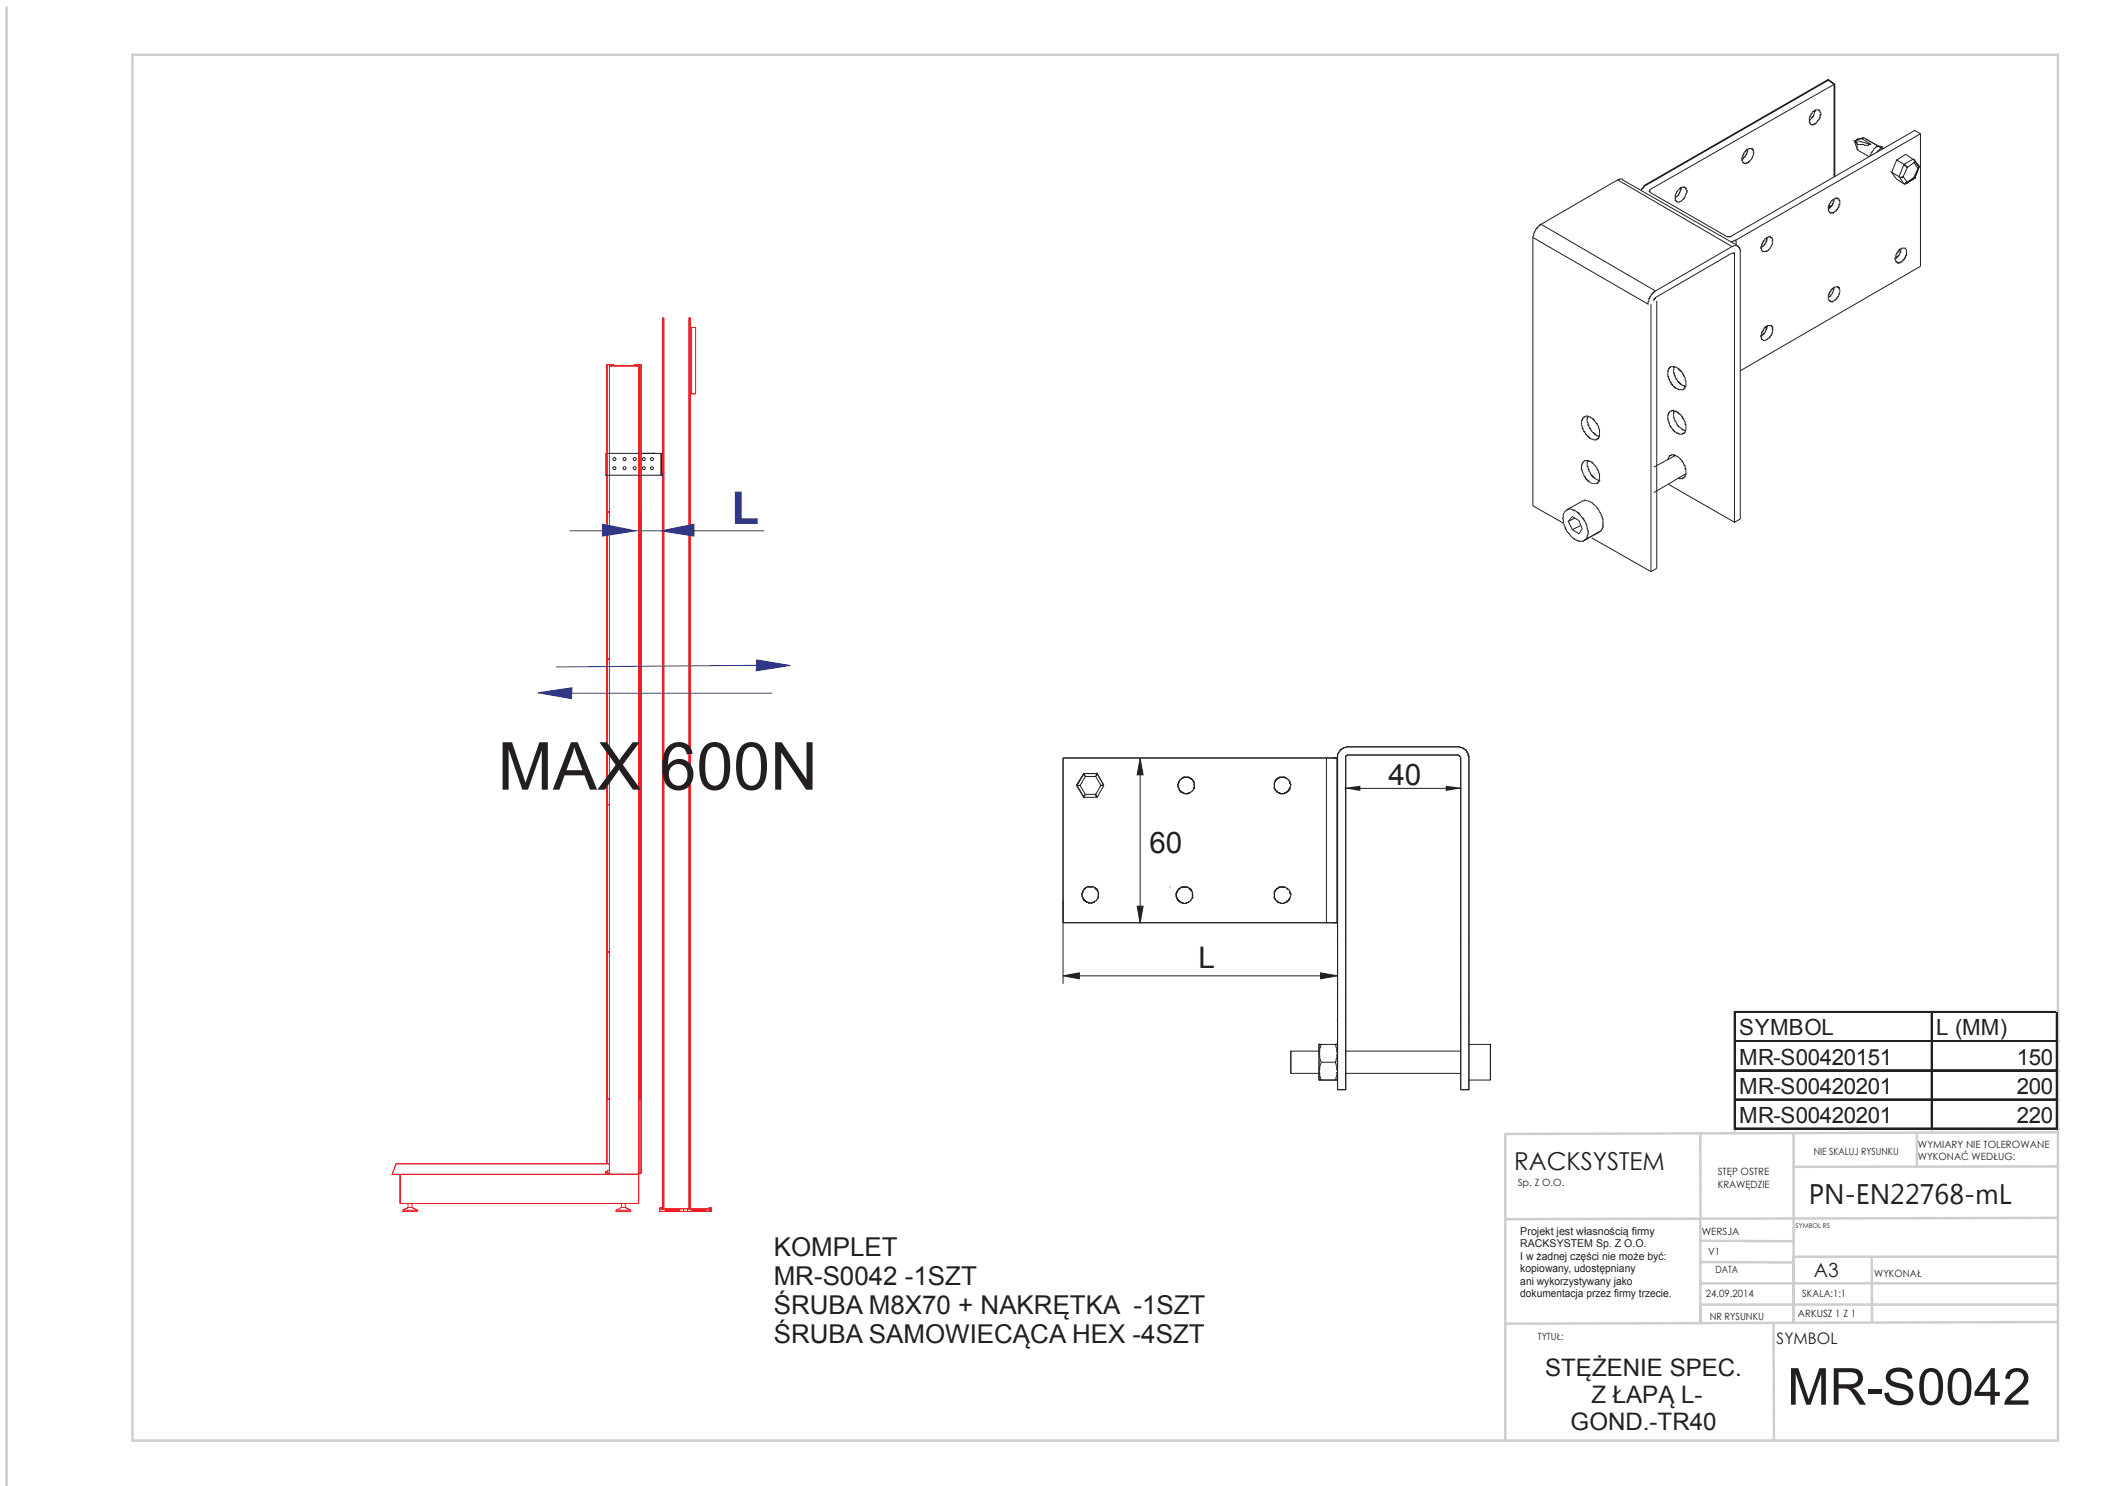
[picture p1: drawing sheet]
<svg xmlns="http://www.w3.org/2000/svg" width="420mm" height="297mm" viewBox="0 0 420 297" stroke-linecap="round" stroke-linejoin="round" font-family="sans-serif">
<g fill="none" stroke="#cecece" stroke-width=".5">
<path d="M1.3 1.5v295.6M26.5 10.9h384.9v277h-384.9zM339.9 226.7v16.9M358.6 226.5v37.9l-.1-13.2M383.2 226.8v6.4M411.3 226.3l-110.4 .3v61.3M411.4 233.1l-52.8 .1M339.9 256.5h71.5M339.9 252.2l18.7 .1M339.9 248l18.7 .1M339.9 243.6v20.8M358.6 251.2h52.8"/>
<path d="M374.2 251.2v13.1M411.4 243.4l-110.5 .3M339.9 260.7h71.5M354.5 264.4l.1 23.5M411.4 264.2l-110.5 .4"/>
</g>
<g fill="#ee2028">
<path d="M132.4 63.6h.3z"/>
<path d="M132.7 63.3v.3h-.3z"/>
<path d="M132.4 63.6h.3v178h-.3z" fill-rule="evenodd"/>
</g>
<path d="M132.4 63.6h.3v178h-.3z" fill="none" stroke="#ee2028" stroke-width=".2"/>
<path d="M132.4 241.6h.3z" fill="#ee1d23" stroke="#ee1d23" stroke-width=".2"/>
<path d="M132.4 241.6h.3" fill="none" stroke="#ee1d23" stroke-width=".2"/>
<g fill="#ee2028">
<path d="M137.7 63.6h.3z"/>
<path d="M137.7 63.6l.3-.3v.3z"/>
<path d="M137.7 63.6h.3v178h-.3z" fill-rule="evenodd"/>
</g>
<path d="M137.7 63.6h.3v178h-.3z" fill="none" stroke="#ee2028" stroke-width=".2"/>
<g fill="#ee1d23" stroke="#ee1d23" stroke-width=".2">
<path d="M137.7 241.6h.3z"/>
<path d="M132.4 241.6h.3z"/>
</g>
<path d="M132.4 241.6h.3M137.7 241.6h.3" fill="none" stroke="#ee1d23" stroke-width=".2"/>
<path d="M132.4 63.6h.3v178h-.3z" fill-rule="evenodd" fill="#ee2028"/>
<path d="M132.4 63.6h.3v178h-.3z" fill="none" stroke="#ee2028" stroke-width=".2"/>
<g fill="#ee2028">
<path d="M132.4 63.6h.3z"/>
<path d="M132.7 63.3v.3h-.3z"/>
<path d="M137.7 63.6h.3z"/>
<path d="M137.7 63.6l.3-.3v.3z"/>
<path d="M137.7 63.6h.3v178h-.3z" fill-rule="evenodd"/>
</g>
<g fill="none" stroke="#ee2028" stroke-width=".2">
<path d="M121.3 72.9h.5v.2v-.2v.2v-.2h-.5v29.4v-29.4h.5h-.5v29.4h.5h-.5zM121.8 73.1v161.6h5.9v-161.6h-5.9h5.9v161.6h-5.9zM121.8 72.9h.8zM126.9 72.9h.8zM137.7 63.6h.3v178h-.3zM138.3 78.7h-.3h1.1M138.3 65.5h-.3h1.1M139.1 65.5h-.8v13.2h.8M139.1 65.5v13.2M121.3 102.3h.5h-.5v29.4v-29.4h.5h-.5v29.4h.5h-.5zM127.9 102.3h-.2h.5v-29.4h-.5h.2v29.4v-29.4h-.2v.2v-.2v.2v-.2h.5v29.4M121.3 131.7h.5h-.5v29.1v-29.1h.5h-.5v29.1h.5h-.5z"/>
<path d="M127.9 131.7h-.2h.5v-29.4h-.5h.2v29.4v-29.4h-.2h.5v29.4M121.3 160.8h.5h-.5v29.4v-29.4h.5h-.5v29.4h.5h-.5zM127.9 160.8h-.2h.5v-29.1h-.5h.2v29.1v-29.1h-.2h.5v29.1M121.3 190.2h.5h-.5v29.4v-29.4h.5h-.5v29.4h.5h-.5zM127.7 190.2h.2v29.4v-29.4h-.2h.5v29.4h-.5h.5v-29.4zM127.9 190.2h-.2h.5v-29.4h-.5h.2v29.4v-29.4h-.2h.5v29.4M121.3 219.6v13v-13h.5zM121.3 219.6h.5M127.9 219.6v14.9h-.2h.5v-14.9v14.9h-.5h.2v-14.9h-.2h.5M79.2 232.6l-.8 2.1h1.6h-1.6l.8-2.1h42.6zM80 234.7h47.7v5.8h-47.7v-5.8h47.7v5.8h-47.7zM121 234.2v.5v-.5l.8-.3z"/>
<path d="M121.3 234.2v.3zM121.3 234.5h.5zM121.3 234.2v.3h.5M80.5 241.9h2.9v.2h-2.9zM80.5 242.1h2.9M81.6 240.5v.8l-1.1 .6a2.26 2.26 0 0 1 2.9 0l-1-.6v-.8M123.2 241.9l1-.6zM123.2 241.9h2.9v.2h-2.9zM123.2 242.1h2.9M124.2 240.5v.8a2.6 2.6 0 0 1 1.9 .6l-1.1-.6v-.8"/>
</g>
<g fill="#ee1d23" stroke="#ee1d23" stroke-width=".2">
<path d="M137.7 241.6h.3z"/>
<path d="M133 241.6h2.9v.5h-2.9z" fill-rule="evenodd"/>
<path d="M138.3 241.6h2.9v.5h-2.9z" fill-rule="evenodd"/>
</g>
<g fill="none" stroke="#ee1d23" stroke-width=".2">
<path d="M131.9 241.6h1.1M131.9 241.3h.5M132.4 241.6h-.5v.5h.5M132.4 242.1h9.8M132.4 241.6h.6M132.4 242.1h.6M133 241.6h8.4M135.9 241.6h.8v.5h-.8M136.7 241.6h.8v.5h-.8M137.5 241.6h.8M137.7 241.6h.3M141.2 241.6h1"/>
<path d="M141.4 242.1h.8M141.7 241.6h.5M141.7 241.9h.5M141.7 241.3h.5M142.2 241.6v.5"/>
</g>
<path d="M121.1 95h11.3M121.1 90.6h11.2M132.3 90.7v4.3z" fill="none" stroke="#231f20" stroke-width=".2"/>
<path d="M113.8 106.1h6.7M127.1 106.1h5M138.7 106.1h14.1" fill="none" stroke="#2c3695" stroke-width=".2"/>
<path d="M120.5 104.8l6.6 1.3-6.6 1.1z" fill="#2c3695"/>
<path d="M120.5 104.8l6.6 1.3-6.6 1.1z" fill="none" stroke="#2c3695" stroke-width=".2"/>
<path d="M132.1 106.1l6.6-1.3v2.4z" fill="#2c3695"/>
<path d="M132.1 106.1l6.6-1.3v2.4z" fill="none" stroke="#2c3695" stroke-width=".2"/>
<path d="M107.5 138.5l6.8-1-.1 2.1z" fill="#2c3695"/>
<path d="M107.5 138.5l6.8-1-.1 2.1zM113.7 138.6h40.7" fill="none" stroke="#2c3695" stroke-width=".2"/>
<path d="M151.3 131.9l6.7 1.1-6.8 1.1z" fill="#2c3695"/>
<path d="M151.3 131.9l6.7 1.1-6.8 1.1zM151.9 133l-40.8 .3" fill="none" stroke="#2c3695" stroke-width=".2"/>
<g fill="none" stroke="#231f20" stroke-width=".2">
<path d="M334.9 39.1h.2M334.9 39.2h.2M334.9 39.4h.2M334.9 39.6h.2M334.9 39.7h.2M335.1 38.6l-.2 .3v1.2h.2v.1M335.1 38.6h.1M335.2 38.3h.2M335.2 38.3l-.1 .3M335.4 39.1h.1M335.5 37.9l-.3 .4M335.5 38.9l-.3 .3h.2"/>
<path d="M335.5 38.9h.2M335.7 38.6h.2M335.7 38.6l-.2 .3M335.9 37.9v.5h-.2v.2M335.9 37.9h.1M335.9 38.1h.1M336 37.8v.1h-.1M336 37.8h.2M336.2 37.6h-.2v.2M349.4 29.9l-.2 .9h-.2l-.3 .7M362.9 22.1v.2h-.2v.5M366.6 39.7l-.1 1h-.2v.3l-.5 .4"/>
<path d="M370.7 28.2l.2 .2zM370.7 28.2l.4 .3zM370.7 28.2l.5 1.5M370.7 28.2h.4M370.9 28.4h.2v.1M370.9 28.4l-.2-.2 .4 .2M370.9 28.2v.2M371.1 28.1v-.2l1.1-.2 1.8 1.2M371.1 28.5l-.4-.3 .5 .3v.4M371.1 27.9h.1M371.1 28.1l-.4 .1M371.1 28.1l2.9 .8"/>
<path d="M371.1 28.5h.3M372.4 27.7h-.2h.2v-.1h.3l3.6 2.1M372.4 27.6l-1.3 .3M372.6 27.6l-1.5 .3M374 28.9h-.3a1.33 1.33 0 0 1-1.3 0h-1.2v1l2.5 1.4M374.2 30.4l-.3 .8M374.2 30.4h.2M374.7 29.7h.2M375.4 30.2h.1M376.5 29.7a.99 .99 0 0 0-1.3-.5v.2l-.3 .1-.4 .5h-.1l-.2 .4M376.5 29.7h-.7v.2l-.6 .5h.2M376.5 29.7h.2"/>
<path d="M379.1 32l1.8-1.2 1.5 1-1.8 1-1.5-.8-.9 2.5M379.6 35.5h.9M379.6 35.3l-1.4-.8 .9 1.3 1.5 1M379.6 35.5h.2M379.6 35.3l1 1.5M379.6 35.3v.2M380.6 35.3h-.3v.2M380.6 36.8h.3M380.8 33v.2h.1M380.9 36.6l1.9-1-1.9 1v.2zM380.9 33.2h.2M380.9 36.6h.4"/>
<path d="M380.9 36.6v.2M380.9 33h-.3v-.2l-1 2.5M380.9 33.2l.2 .1M381.1 33.3v.2h.2M381.1 33.3h.2M381.3 36.4h-.2v.2M382.4 31.8h.2l1 1.4h.1M382.6 31.8v.2zM382.6 35.5l.8-1.9-.8-1.1-1.3 1-.8 1.8 .8 1.1M382.6 32l1 1.3-.3-.6M382.6 32h.2v.5h-.2M382.6 31.8v.2"/>
<path d="M382.8 35.6v-.1h-.2l-1.3 .9M382.8 35.6h.1M382.8 35.6l-1.9 1M382.8 35.6l-1.4 .8M382.8 35.6l-1.9 1.2M382.9 32.3l.7 1M383.6 33.3v.2zM383.6 33.3l-.8 2.3 .8-2.1-.2 .1M383.6 33.3v.2M383.6 33.3h.1M352 49.4h.2M352 49.6h.2"/>
<path d="M352.2 48.8l-.2 1h.2v.3h.1M352.2 48.8h.1M352.2 48.9h.1M352.2 49.1h.1M352.3 48.5v.1M352.3 48.5h.2M352.3 48.6h.2M352.3 48.6l-.1 .2M352.5 49.1v.2M352.5 48.3h.2M352.5 48.3l-.2 .2M352.5 49.1h.2"/>
<path d="M352.7 48l-.2 .3M352.7 48.9h.1M352.8 48.8h.2M352.8 48.8l-.3 .3M353 48.3h.1M353 48.5h.1M353 48.3v.3h-.2v.2M353.1 47.5v.6M353.1 47.6h.2M353.1 47.8h.2M353.1 48h.2M353.1 48.1h.2"/>
<path d="M353.1 48.1l-.1 .2M366.6 57.5v.3l-.1 .2a2.26 2.26 0 0 1-1 1.5M367 57.3l-.5 .2v.2l-.4 .1M379.1 52.4h.2M381.1 49.9l-.2-.3h-.8v.2h-.3l-.2 .3M352.5 65.9h.2M352.5 65.9v.2M352.7 66.1h-.4v.1h.2M353.1 65.6v.3h-.1l-.2 .6-.3 .2-.2 .3M353.1 65.4h.2M353.1 65.6h.2M353.3 65.2h-.2v.4"/>
<path d="M353.6 65.1l-.6 .1-.5 .7"/>
</g>
<path d="M365.5 15.9l1.1 .8v.2l-1.1-.9z" fill-rule="evenodd" fill="#231f20"/>
<path d="M365.5 15.9l1.1 .8v.2l-1.1-.9z" fill="none" stroke="#231f20" stroke-width=".2"/>
<path d="M366.6 16.9h.2z" fill-rule="evenodd" fill="#231f20"/>
<path d="M366.6 16.9h.2" fill="none" stroke="#231f20" stroke-width=".2"/>
<path d="M366.6 16.9h.2v18.4h-.2z" fill-rule="evenodd" fill="#231f20"/>
<g fill="none" stroke="#231f20" stroke-width=".2">
<path d="M366.6 16.9h.2v18.4h-.2zM328.6 37.3v.1l-.5 .4v.3M329.8 37.9l-.2 .4h.2v.1l15.4 8.9h.4M335.2 39.2l-.3 .4M348.7 31.5l-.5 .3M362.7 22.8l-.2 .2v.3h-.1v.1l-.7 .5v.2M345.4 47.3h.7M345.9 47.3l36.9-21.2 1.1 .6v26.5l-36 20.9M345.9 48.3h.5l.7-.3v.9M352.5 49.3l-.5 .1M365.8 41.4l-.2 .3h-.1M380 49.8a2.12 2.12 0 0 1-1 1.8v.1h-.2"/>
<path d="M352.3 67l-.3 .2"/>
</g>
<path d="M328.6 37.1l36.9-21.2v.1l-36.9 21.3z" fill-rule="evenodd" fill="#231f20"/>
<g fill="none" stroke="#231f20" stroke-width=".2">
<path d="M366.6 16.9l-36.8 21v.5M323.4 35.9h.3v-.1h.7v.1l23 13.2M328.6 37.1l36.9-21.2v.1l-36.9 21.3zM329.6 38.3h.2M336.4 39.9l-.2 .2a.82 .82 0 0 1-1.1 .1M336.4 39.9h.1M336.5 39.7h.2M336.7 39.6h.2M336.7 39.6l-.3 .3M336.9 39.2h.1M337 37.6v.3l.2 .2M337 37.8h.2"/>
<path d="M337 38.7h.2M337.2 37.6h-.3v-.2h-.9v.2l-.5 .3M337.2 38.3h.2M337.2 38.1v.5h-.2l-.1 .8h-.2v.2M337.2 38.1h.2M337.2 38.4h.2M348.2 31.7h.2M348.2 31.8h.2M348.2 32h.2M348.4 31.2h.1M348.4 31h.1M348.4 31v.3h-.2v.9h.2v.3h.3"/>
<path d="M348.5 30.7h.2M348.5 30.8h.2M348.5 30.7v.1M348.5 30.8l-.1 .2M349 30.2h-.1v.2M349 30.4h-.3l-.2 .3M349 30.2h.2M349.4 29.9l-.4 .1v.2M349.4 29.9h.1M350 31.8v.2l-.3 .2-.2 .3h-.3v.2h-.7v-.2M350 31.8h.2M350.2 29.7v.2h.3"/>
<path d="M350.2 31.7h.1M350.2 31.7l-.2 .1M350.3 29.9v.1h.2v1l-.2 .2M350.3 29.7h-.8l-.1 .2M350.3 31.2v.3h-.1v.2M350.3 31.2h.2M350.5 30.2h.2M350.5 30.4h.2M350.5 30.5h.2M350.5 30.7h.2M350.5 30.8h.2M361.7 23.4v1.2l.3 .2v.1h.5"/>
<path d="M361.7 23.4h.2M361.7 23.9h.2M361.7 24.1h.2M361.7 24.3h.2M361.7 24.4h.2M361.9 23.1h.1M361.9 23.1v.2M361.9 23.3h.1M361.9 23.3l-.2 .1M362 23l.4-.7h.1a1.02 1.02 0 0 1 1.3-.2v.4l.2 .1-.2 .8M362 23h.2M362 23l-.1 .1"/>
<path d="M362.2 22.6h.2M363 24.8h-.5v.1h-.1M363 24.6h.2M363 24.6l-.1 .2M363.5 23.9l-.5 .7M363.5 23.9h.2M363.7 23.8l-.2 .1M363.7 23.8h.1M363.7 23.6v.2M363.7 23.6h.1M363.8 23.4h.2M363.8 23.4l-.1 .2"/>
<path d="M383.9 26.7l-36.8 21.3M306.4 47.5l.2-.9 .5-.9h.1v-.2h.2l.3-.5 .4-.2 22.8 13.4M306.4 47.5l23.1 13.3 .1-1.2h.2v-.3h.2l.1-.5 .3-.1 .2-.4 15.6-9M306.4 47.5v53.6l6.1 3.4M308.1 44.8l15.3-8.9 22.8 13.4M346.2 49.3h.2a1.07 1.07 0 0 1 1.2 0v.1h.1v.4h.2v.3M346.4 50.6l.3 .2v-.2h-.1M346.7 50.6h-.5l-15.3 8.9v.1l-.3 .2v.3M347.9 50.1v53.6l-1.2 .7v-53.6M347.9 50.1h.1M352.3 50.1v.2h1M353.8 49.6l-.3 .5h-.4v.2"/>
<path d="M353.8 47.3l.2 .2h.3M353.8 49.6h.2M354 47.3l-.9 .2-.3 .5h-.1M354.1 47.5v.1h.2v1.3h-.2v.4h-.1l-.2 .3M354.3 47.8h.2M354.3 48h.2M354.3 48.1h.2M354.3 48.3h.2M354.3 48.8h.2M365.5 41.4h.1M365.5 41.7h.1M365.5 41.9h.1"/>
<path d="M365.5 59.5h.1M365.5 59h.1M365.6 58.7v.1h-.1v1.2h.3M365.6 40.9v.1h.2v.4M365.6 58.5v.2M365.6 60v.1h.4M365.6 42.4h.2M365.6 42.4l.2 .1h.8M365.6 58.7h.2M365.6 58.5h.2M365.6 41.2l.4 .2M365.8 58.3h.2"/>
<path d="M366 41.4h-.4v.1h-.1M366 41.2v.2M366 58v.2M366 58h.1M366 58.2h.1M366 58.2l-.4 .3M366.3 57.8l-.3 .2M367 42.2v-.2l.3-.1 .2-.5h.1v-.5h.2v-.8h-.2v-.4h-.3v-.1h-.3v.1l-.7 .2-.2 .3h-.1v.4l-.4 .1v.3l-.1 .2v1h.1v.2M367 57.3h.6M367.1 59.6l-.1 .4-.7 .3M367.1 42.2h-.3v.2l-.3 .1M367.1 59.6h.2"/>
<path d="M367.3 59.5h.2M367.3 59.5l-.2 .1M367.5 57.3v.2h.3M367.5 59.1v.2M367.5 59.1h.1M367.6 57.5v.3h.2v.7l-.2 .2M367.6 58.7v.3l-.1 .1M367.6 57.7h.2M367.6 58.7h.2M367.6 58.8h.2M367.6 59.3h-.3v.2M378.8 51.6l.2 .6"/>
<path d="M378.8 51.6h.2M379 50.9h.1M379 50.9v.5l-.2 .2M379 51.2h.1M379 52.2h.1M379.1 50.6h.2M379.1 50.6v.2M379.1 50.8h.2M379.1 50.8l-.1 .1M379.3 50.4h.2M379.5 50.3h.1M379.5 50.3l-.4 .3"/>
<path d="M379.8 50.1h-.3v.2M381.1 49.9v1.2h-.2v.3h-.1v.3h-.2a.86 .86 0 0 1-.8 .7v.2h-.5v-.2l-.3-.2M330 60.8v53.5M331.2 60.1v53.5l-1.2 .7M333.4 74.1h.2M333.4 74.3h.2M333.7 73.5l.4-.2a1.52 1.52 0 0 1 1.3 .3h.1l.2 .3 .5 .4 .2 .5h.1v.3h.2l.2 .3v.5l.1 .2v1.1h-.1v.4h-.2a.74 .74 0 0 1-1 .3l-.8-.3-.5-.7h-.2v-.2h-.1v-.3h-.2l-.2-.3v-.3h-.1v-.5h-.2v-1.4h.2v-.3h.1zM334.6 73.8v.8h.1v.5h.2l.2 .7h.1l.2 .5 .6 .4v.2l.9 .3M334.6 73.5h.1M334.6 73.8h.1M334.7 73.3h-.1v.5M352.3 66.2v.2h-.1v.5a.41 .41 0 0 0 0 .6 .55 .55 0 0 0 .3 .5 .55 .55 0 0 0 .6-.1l.7-.5"/>
<path d="M353.6 65.1h.5v.1M353.6 67.5h.2M353.8 67.4h.2M354 67l-.2 .4M354 67h.1M354.1 65.2h.2M354.1 65.2l.2 .2M354.1 66.9h.2M354.1 66.9l-.1 .1M354.3 66.5l-.2 .4M354.3 65.4v1.1M354.3 65.4h.2"/>
<path d="M354.3 65.6h.2M354.3 65.7h.2M354.3 65.9h.2M354.3 66.1h.2M354.3 66.4h.2M354.3 66.5h.2M365.8 60.1v.2h.7M121.1 90.7v4.3zM132.1 90.7v4.3zM132.2 90.7v4.3zM316.1 93v-.1h.2a.96 .96 0 0 1 1.3-.9v.2l.7 .2 .1 .3 .5 .3v.2a.52 .52 0 0 1 .4 .7h.1l.2 .3 .2 1.1a.89 .89 0 0 1-.5 1.2v.2h-1l-.7-.4-.3-.5-.3-.1v-.4l-.4-.1-.3-1.2M316.1 93v.7"/>
<path d="M316.1 93.7l.2 .3M316.1 93h.2M316.1 93.7h.2M316.3 83.8h.2M316.3 83.8v.2M316.3 94h.2M317.3 83.7v-.4h.6v.2h.2a4.7 4.7 0 0 1 1.5 2l.2 .3v1.5h-.2v.3h-.2v.2a1.67 1.67 0 0 1-2-.7l-.4-.3-.2-.5h-.2l-.1-.3v-.4h-.2l-.2-1.6h.4M317.3 83.7v.3a4.9 4.9 0 0 0 1.1 2.5h.2l.3 .4 .9 .4M317.3 83.5h.1M317.3 92.4h.1M317.3 83.7h.1M317.4 83.2v.1"/>
<path d="M317.4 93.7h.2M317.4 93.7l.2 .2M317.6 83.3a.7 .7 0 0 0-1.1 .4h-.2v.1M317.6 93.9v.3h.2l.3 .8h.2l.5 .7 .6 .3h.5M317.6 92l-.3 .2v1h.1v.5M317.6 93.9h.2M319.4 96.5l-.1 .2M333.4 82.8l.5-.6h.3v-.2l.9 .2v.1h.3v.2h.1l.2 .3h.3M333.4 82.8v1M333.4 83.8v.2M333.4 91.7v.2M333.4 83.8h.2"/>
<path d="M333.4 84h.2M333.4 82.8h.2M333.4 83h.2M333.4 91.7h.2M333.4 84l.2 .1v.4M333.6 84.5l.1 .1v.4h.2v.3h.2l.6 1 .4 .2M333.6 84.5h.1M333.6 84.3h.1M333.6 96.8l13.1 7.6M334.6 82.5v1h.1v.5h.2v.3h.2l.3 .8 1 .7v.2l.6 .1M334.6 82.3h.1M334.6 82.5h.1"/>
<path d="M334.6 91.1h.1M334.7 82.2h-.1v.3M334.7 90.9h-.1v.3M334.9 91.1l-4.3 2.3M335.1 86.5h.1v.1h.5M335.1 86.5h.1M335.7 91.6l-.3-.4-.5-.1a.82 .82 0 0 0-1 0h-.2l-.3 .6M335.7 91.6h.2M335.7 91.6l.2 .1M335.9 91.7l.3 .5h.2a4.6 4.6 0 0 1 .6 2.5l-.1 .6-.4 .2a.82 .82 0 0 1-1 0M335.9 82.8l.1 .2M335.9 91.7h.1"/>
<path d="M336 83l.2 .3h.2v.4h.1l.4 .6v.5h.1v.8a1.07 1.07 0 0 1-.5 1h-.1v.2h-.9v-.2M336 83h.2M336.5 95.5h.2M336.7 94.8h.2v.2M337 94.7l-6.4 3.8M312.5 104.2v-.5l-.2-.1 .2-.2a1.44 1.44 0 0 1 .7-1.4 1.44 1.44 0 0 1 1.6 .1l1 .6 .5 .9 .3 .1v.4h.2l.2 .4M312.5 104.2v.5h.2v.3l.1 .2v.3h.2v.4h.2v.3h.1l.5 .8 .4 .2 .3 .5h.3M312.5 104.2h.2M313.5 104.2l.8-1 1.3 .9 .7 1.6-.7 1-1.3-.8M313.5 106.5h.2M313.7 106.7h.1M314.7 107.7l.4 .3h.4"/>
<path d="M314.8 103.6l-1.3 .6 .8 1.7 1.7-.9M315.3 108l.2 .2h1.1v-.2M316.6 108h.2M317 104.5h.1M317 104.5l.1 .4M317 107.8h.1M317.1 104.9l.2 .8M317.1 104.9h.2M317.1 107.7h.2M317.1 107.7l-.3 .3M317.3 107v.5h-.2v.2M317.3 105.7h.1"/>
<path d="M317.3 105.7l.1 .3M317.3 107h.1M317.3 107.2h.1M317.3 107.3h.1M317.4 106h.2M317.4 106v.9l-.1 .1M317.4 106.4h.2M317.4 106.7h.2M318.1 100.4l-.2-.1h-.3v-.2l-.8-.2-3.6 2M318.1 100.4h.2l.3 .5a3.5 3.5 0 0 1 1.5 2.2l.1 .1M318.1 100.4h.2M318.2 107.5l11.8 6.8"/>
<path d="M319.8 106.2h.3M319.8 106.2l-3 1.8M319.8 106.2v.2l-3.2 1.6M320.1 106h.1M320.1 106l-.2 .2M320.2 103.2v.4l.2 .1M320.2 105.7h.2M320.2 103.2h.2M320.4 103.7v1.8h-.2v.4h-.1v.1M320.4 104.7h.2M320.4 104.4h.2M320.4 105h.2"/>
<path d="M320.4 105.2h.2M320.4 105.4h.2M320.4 103.7h.2M215.3 157h.6l1.1 1.8v.1l-.3 .2v.3zM215.9 157l1.1-1.8h2l1.1 1.8-1.1 1.8M216.7 154.6l-1.5 2.4zM216.7 154.6l-1.4 2.4h-.1l1.5 2.4M216.7 154.6l.3 .6M216.7 154.6l-1.5 2.4M216.7 154.6h2.6l1.4 2.4M217 158.8h2M218.9 158.9h.3l.1 .5h-2.8"/>
<path d="M219 155.2l.3-.6 1.4 2.4M219 158.8v.1M219 159.1h.2M219.9 157h.8M220.7 157l-1.4 2.4zM235.3 156.8h.2v.3h-.2M235.3 156.7h.2M235.3 157.3h.2M235.5 156.2h.1M235.5 156.7v.6M235.5 157.4h.1M235.5 157.3l.1 .1"/>
<path d="M235.5 157.6h.1M235.5 156.5h.1M235.6 157.6v.1zM235.6 157.7h.2zM235.6 156.2v.3v-.1h-.1M235.6 157.9l.5 .3M235.6 156.5l-.1 .2M235.6 156.2v.3M235.6 157.4v.3h.2M235.6 156.1h.2M235.8 157.7v.3h.1h-.1M235.8 157.7v.3"/>
<path d="M235.8 156.1l-.2 .1M235.8 158h.1M235.9 158l.2 .3h.1l-.1-.1M235.9 158l.3 .3h-.1v-.1M236.1 155.6l-.3 .5M236.1 158.3h.3v.2M236.1 155.6v.2h-.3M236.2 158.3h.2zM236.4 155.5h.1zM236.4 158.5h.3M236.5 155.3h.2zM236.5 155.5l-.4 .1"/>
<path d="M236.7 155.3h.1zM236.7 158.5v.1zM236.7 158.5v.1h.9M236.7 155.3l-.2 .2M236.7 158.5l.1 .1M237 155.3h.3M237.1 158.6h.2zM237.4 155.3h.2zM237.4 158.6h.2zM237.6 155.3h.1zM237.6 158.5h.1zM237.7 155.3h-1.2v.2"/>
<path d="M237.7 155.3v.2h.3M237.7 155.3l.2 .2M237.7 158.5l-.1 .1M238 155.5v.1zM238 155.5v.1h.2M238 158.3l-.4 .2v.1M238 155.5l.6 .6M238.2 155.8h.1M238.3 155.8l.2 .1zM238.3 155.9h.2M238.5 156.2h.1M238.5 157.7h.1"/>
<path d="M238.5 156.1h.1M238.6 156.1v.1zM238.6 156.2l.2 .2M238.6 156.7h.2M238.6 157.4h.2M238.6 157.6h.2M238.6 157.7l-.4 .6h-.3M238.6 156.1v.1M238.6 156.4h.2M238.6 156.8h.2M238.6 157.1h.2M238.6 157.3h.2"/>
<path d="M238.8 157.3v.1zM238.8 156.4v1.2M238.8 157.6l-.2 .1M254.6 156.8h.2v.6v-.1h-.2M254.6 157.4h.2M254.6 157.6h.2M254.6 157.1h.2M254.8 156.2h.1zM254.8 156.5v.3v-.1h-.2M254.8 157.6l.1 .1M254.8 157.7h.1M254.8 156.1h.1"/>
<path d="M254.8 157.9h.1M254.9 157.7l.2 .3M254.9 155.9h.2M254.9 156.2h-.1v1.4M254.9 158h.3v.2M254.9 156.1v.1M254.9 157.7v.2M254.9 156.2l-.3 .2M254.9 157.9l.2 .1M255.1 155.9l-.2 .3v-.1M255.1 158h.1v.2M255.1 158.2h.1"/>
<path d="M255.2 155.6h.2l-.2 .2zM255.2 155.8h-.1v.1M255.2 158.3h.3v.2M255.2 158.2l.2 .1M255.4 155.5h.4v-.2l-.9 .8M255.4 155.6h-.2v.2M255.5 158.5h.3M255.7 155.3h1.2l.1 .2M255.8 158.5l.2 .1zM255.8 158.6h1.1v-.1l-.2 .1M255.8 158.5l.2 .1M256 155.3h.1z"/>
<path d="M256.3 158.6h.1zM256.7 155.3h.2zM256.9 155.5h.4v.1M257.2 155.6h.1M257.3 158.3l.1-.1zM257.3 155.8l.4 .1 .2 .8h.1v.4M257.3 155.6l.1 .2M257.3 158.2h.1M257.4 158h.2M257.6 157.7h.3M257.6 156.1h.1M257.6 157.9h.1"/>
<path d="M257.7 157.4h.2M257.7 157.6h.2M257.7 157.9l-.5 .4v.2h-.5M257.7 156.5h.2M257.7 156.4h.2M257.7 157.3h.2M257.9 156.4v.1zM257.9 157.6l-.2 .1h.2M257.9 157.3v.4M257.9 157.6l-.2 .3M257.9 156.8h.1M257.9 157.1h.1"/>
<path d="M258 157.1l-.1 .2M267.4 151.5a1.81 1.81 0 0 1 1.6-2.1l.2-.1h22.7v.1a1.93 1.93 0 0 1 1.6 1.4l.1 .7M267.4 151.5v66.3h1.6v-66.3M267.4 151.5h-54.9v45.1M268.9 151.5h.1M268.9 151.2h.1M268.9 151.3h.1M269 149.3h22.9v.1h.4l.2 .2M269 151.2v.3M269.2 149.3l-.2 .1h-.4v.2a1.92 1.92 0 0 0-1.2 1.9M269.2 150.9h22.4l.1 .1M269.2 151l-.2 .2"/>
<path d="M269.3 150.9v.1h-.3M291.6 151h.3v.2M291.7 151.2h.2M291.9 151.5h.1v66.3h1.6v-66.3M291.9 151.2l.1 .1M291.9 151.3h.1M292 151.3v66.5h1.6v-66.3M292.3 149.6h.3v.1l.4 .2 .2 .4h.1l.2 .3 .1 .9M235 178.9h.1v.3M235 179.2h.1M235 178.8h.1M235.1 178.6v.2z"/>
<path d="M235.1 178.2h.2M235.1 179.2l.2 .2M235.1 179.4h.2M235.1 179.5l.3 .2M235.1 178.3h.2M235.3 178.3v.2zM235.3 179.5l.1 .2h-.1zM235.3 178.5l-.3 .1M235.3 178h.1M235.3 178.2v.3M235.3 179.4v.3h.1M235.3 178.5h-.2v.7"/>
<path d="M235.3 179.8h.1M235.4 179.7l.2 .3-.2-.2M235.4 179.8l.5 .3-.5-.1M235.4 177.7h.3M235.4 179.7v.1M235.4 178l-.1 .2M235.6 177.6h.3M235.7 177.6l-.1 .1h.1M235.7 177.6v.1M235.7 177.6l-.3 .4M235.9 177.4l.3-.1-.3 .1v.2zM236 177.3h1.5v.1l.6 .5"/>
<path d="M236.3 177.3h.2zM236.6 177.3h.2zM237.2 177.3h.2zM237.7 177.6h.3v.1M237.8 177.7h.3v.2M238 177.7h.1zM238 177.7h.1v.2zM238 177.9h.1M238 179.8h.1M238.1 178h.2M238.1 178.2h.2M238.1 179.8l-.1 .3h-.3"/>
<path d="M238.1 179.7h.2M238.1 177.9l.2 .1M238.3 178v.2M238.3 178.6h.1M238.3 179.2h.1M238.3 179.4h.1M238.3 179.7l-.2 .1M238.3 178.3h.1M238.3 178.5h.1M238.3 178.2l.1 .1M238.3 178.8h.1M238.3 178.9h.1"/>
<path d="M238.4 178.3v1.2h-.1v.2M254.6 178.8h.2v.6v-.2h-.2M254.6 178.6h.2M254.6 179.4h.2M254.6 179.5h.3v.3h.2M254.6 178.3h.2M254.6 178.5h.2M254.6 178.9h.2M254.8 178.2h.1zM254.8 178.6v.2zM254.8 179.7l.3 .1M254.8 178h.1"/>
<path d="M254.9 177.9h.2M254.9 178v.2h-.1v1.3M255.1 177.7v.2zM255.1 177.9l-.2 .3v-.2M255.1 180h.1v.1v-.1zM255.1 179.8v.2M255.1 177.9l-.2 .1M255.2 177.7h-.1v.2M255.4 177.6h-.2v.1M255.4 177.6v-.2h.3v-.1h1.3v.1h.3v.2M255.5 177.4l-.1 .2M255.8 177.3l-.4 .3"/>
<path d="M256 177.3h.3M256.7 177.3h.2zM257.2 177.6h.2v.1M257.3 177.7l.4 .2v.3a.85 .85 0 0 1 .2 1.2l-.2 .4-.4 .3v.2l-.7 .3M257.6 179.8v.2l.1-.2-.3 .2h.2M257.7 179.7l.2-.2zM257.7 179.5h.2l-.3 .2M257.7 178.3h.2v.2h-.2M257.9 178.3v.2zM257.9 178.6h.1v.2v-.2zM215.8 195h48.2M235.6 180.1h.3"/>
<path d="M235.7 180.3h.3M235.9 180.1v.2h.1h-.1zM236 180.3l.2 .1h-.2M236 180.3v.1M236 180.4h.2M236 180.3l.2 .1M236.2 180.4l.4 .2M236.2 180.4h.3v.2h.6l.1-.2-.3 .2M236.3 180.6h.3M236.6 180.6h.3M236.9 180.6h.2zM236.9 180.6h.2"/>
<path d="M237.1 180.6l.1-.2zM237.1 180.4h.4M237.5 180.3v.1zM237.7 180.3h-.2v.1M237.8 180.1l-.3 .3M255.1 180.1l.9 .3M255.5 180.4h.5M256 180.4l.1 .2h.5M256 180.6h.1M256 180.4l.1 .2M256.1 180.6h.3M256.6 180.6h.1"/>
<path d="M256.7 180.4v.2zM256.7 180.4v.2h-.1M257 180.4l.2-.1zM257 180.4l.3-.1zM257.2 180.1h.2M257.3 180.1h.1zM265.2 184.4v-32.9h2.2h-.2v32.9h-54.7h54.9M267.2 184.4h.2zM267.2 187.8h.2zM267.2 198.8h.2zM268.9 187.8h.1M268.9 198.8h.1"/>
<path d="M291.9 187.8h.1M291.9 198.8h.1M293.5 187.8h.1M293.5 198.8h.1M258 210.1v4.4M263.5 210.1h.3M263.5 208.7h.6M263.5 212.3h.2M263.5 215.3h.2M263.5 215.1h.2M263.5 215.4h.2M263.5 209.3h.2"/>
<path d="M263.5 209.5h.2M263.7 208.7h.1zM263.7 210.1h-5.7v4.4h5.7M263.7 210.1v5.8h3.7M263.7 209.8v.6M263.7 208.7v1.4M263.7 209.8h.1M263.7 210.8h.1M263.7 213.3h.1M263.7 213.6h.1M263.7 214.4h.1M263.7 214.7h.1"/>
<path d="M263.7 215h.1M263.7 215v.4M263.7 211.4h.1M263.8 214.4v.3M263.8 214.4l-.1-.2v.8M263.8 210.8l-.1-.1v3.2M263.8 210.8v.8l.2 .1v.5h.1l-.1 .7M263.8 214.7v.4l.2 .2M263.8 215.3h.2M263.8 209h.2M263.8 209.3h.2M263.8 212.9h.2"/>
<path d="M264 209.3l-.2 .2v.9h-.1v.3M264 212.9l-.2 .1v.9h-.1v.3M264 215.3v.4h.1v.2h-.4v-.5M264 209l.1-.3h-.4v1.1M264 215.9h2.9M264 209v.3M264.1 208.7h2.8zM264.1 212.3h2.8M266.9 208.7h.5h-.5l.3 1.1M267.1 210.1h.1M267.1 215.9h.3M267.1 209.8h.1"/>
<path d="M267.1 210.8h.1M267.1 213.3h.1M267.1 213.6h.1M267.1 214.4h.1M267.1 215h.1M267.2 214.4v.7l-.3 .8h.5M267.2 210.8v.8l-.3 .9 .3 .5v.9h.2M267.2 209.8v.6h.2M267.2 204h.2M267.4 214.2l-.2 .2M267.4 210.7l-.2 .1M268.9 209.8h.1"/>
<path d="M268.9 215h.1M268.9 204h.1M269 210.1h23M269 214.5h23M291.9 209.8h.1M291.9 215h.1M291.9 204h.1M293.5 204h.1M293.6 208.7h4.3v7.2h-4.3M297.9 208.7v7.2"/>
<circle cx="122.8" cy="93.6" r=".3"/>
<circle cx="122.8" cy="91.8" r=".3"/>
<circle cx="124.9" cy="93.6" r=".3"/>
<circle cx="124.9" cy="91.8" r=".3"/>
<circle cx="126.9" cy="91.8" r=".3"/>
<circle cx="126.9" cy="93.6" r=".3"/>
<circle cx="128.7" cy="91.8" r=".3"/>
<circle cx="128.7" cy="93.6" r=".3"/>
<circle cx="130.3" cy="91.8" r=".3"/>
<circle cx="130.3" cy="93.6" r=".3"/>
</g>
<path d="M212.5 195l3.3-.6v1.2z" fill="#231f20"/>
<path d="M269 157.6h23M212.5 195l3.3-.6v1.2z" fill="none" stroke="#231f20" stroke-width=".2"/>
<path d="M289 157.1l3.4 .4-3.4 .6z" fill="#231f20"/>
<path d="M227.9 154.9v26.2" fill="none" stroke="#231f20" stroke-width=".2"/>
<path d="M227.9 151.6l.6 3.3h-1.2z" fill="#231f20"/>
<path d="M227.9 151.6l.6 3.3h-1.2z" fill="none" stroke="#231f20" stroke-width=".2"/>
<path d="M227.3 181.1h1.2l-.6 3.4z" fill="#231f20"/>
<path d="M227.3 181.1h1.2l-.6 3.4z" fill="none" stroke="#231f20" stroke-width=".2"/>
<path d="M264 194.4l3.4 .6-3.4 .6z" fill="#231f20"/>
<path d="M264 194.4l3.4 .6-3.4 .6z" fill="none" stroke="#231f20" stroke-width=".2"/>
<path d="M268.5 157.5l3.4-.4v1z" fill="#231f20"/>
<g fill="none" stroke="#231f20" stroke-width=".2">
<path d="M216.2 178.9h.1v.3M216.2 179.2h.1M216.2 178.7h.1M216.3 178.6v.1zM216.3 178.1h.2M216.3 179.2l.2 .1M216.3 179.3h.2M216.3 179.5l.3 .1M216.3 178.3h.2M216.5 178.3v.1zM216.5 179.5l.1 .1h-.1zM216.5 178.4l-.3 .2"/>
<path d="M216.5 178h.1M216.5 178.1v.3M216.5 179.3v.3h.1M216.5 178.4h-.2v.8M216.5 179.8h.1M216.6 179.6l.2 .3-.2-.1M216.6 179.8l.5 .3-.5-.2M216.6 177.7h.3M216.6 179.6v.2M216.6 178l-.1 .1M216.8 177.5h.3M216.9 177.5l-.1 .2h.1"/>
<path d="M216.9 177.5v.2M216.9 177.5l-.3 .5M217.1 177.4l.3-.2-.3 .2v.1zM217.2 177.2h1.5v.2l.6 .4M217.5 177.2h.2zM217.8 177.2h.2zM218.4 177.2h.2zM218.9 177.5h.2v.2M219 177.7h.3v.1M219.1 177.7h.2zM219.1 177.7h.2v.1zM219.1 177.8h.2"/>
<path d="M219.1 179.8h.2M219.3 178h.1M219.3 178.1h.1M219.3 179.8l-.2 .3h-.2M219.3 179.6h.1M219.3 177.8l.1 .2M219.4 178v.1M219.4 178.6h.2M219.4 179.2h.2M219.4 179.3h.2M219.4 179.6l-.1 .2M219.4 178.3h.2"/>
<path d="M219.4 178.4h.2M219.4 178.1l.2 .2M219.4 178.7h.2M219.4 178.9h.2M219.6 178.3v1.2h-.2v.1M233.8 177.3h.1M216.8 180.1h.3M216.9 180.2h.3M217.1 180.1v.1h.1h-.1zM217.2 180.2l.2 .2h-.2M217.2 180.2v.2M217.2 180.4h.2"/>
<path d="M217.2 180.2l.2 .2M217.4 180.4l.4 .1M217.4 180.4h.3v.1h.6l.1-.1-.3 .1M217.5 180.5h.3M217.8 180.5h.3M218.1 180.5h.2zM218.1 180.5h.2M218.3 180.5l.1-.1zM218.3 180.4h.4M218.7 180.2v.2zM218.9 180.2h-.2v.2M219 180.1l-.3 .3"/>
</g>
<g fill="#cdd7e0">
<path d="M346.7 202.1h.3z" fill-rule="evenodd"/>
<path d="M386.1 202.1h.3z" fill-rule="evenodd"/>
</g>
<path d="M347 202.1h64.4" fill="none" stroke="#231f20" stroke-width=".2"/>
<path d="M347 202.3h64.4" fill="none" stroke="#231f20" stroke-width=".34"/>
<path d="M411.1 202.1h.3z" fill-rule="evenodd" fill="#cdd7e0"/>
<path d="M346.7 202.1v23.7M347 208h64.4M347 213.8h64.4M347 219.6h64.4M386.1 202.5v23.3M411.1 202.5v23.3M347 225.4h64.4" fill="none" stroke="#231f20" stroke-width=".2"/>
<path d="M346.8 202.1v23.7M347 208.1h64.4M347 214h64.4M347 219.8h64.4M386.2 202.5v23.3M411.2 202.5v23.3M347 225.6h64.4" fill="none" stroke="#231f20" stroke-width=".34"/>
<path d="M346.7 225.8v.3" fill="none" stroke="#cdd7e0" stroke-width=".2"/>
<path d="M346.7 225.8h.3v.3h-.3z" fill-rule="evenodd" fill="#cdd7e0"/>
<path d="M386.1 225.8v.3" fill="none" stroke="#cdd7e0" stroke-width=".2"/>
<path d="M386.1 225.8h.3v.3h-.3z" fill-rule="evenodd" fill="#cdd7e0"/>
<path d="M411.1 225.8v.3" fill="none" stroke="#cdd7e0" stroke-width=".2"/>
<path d="M411.1 225.8h.3v.3h-.3z" fill-rule="evenodd" fill="#cdd7e0"/>
<path d="M411.4 202.1h.3" fill="none" stroke="#cdd7e0" stroke-width=".2"/>
<path d="M411.4 202.1h.3v.4h-.3z" fill-rule="evenodd" fill="#cdd7e0"/>
<path d="M411.4 208h.3" fill="none" stroke="#cdd7e0" stroke-width=".2"/>
<path d="M411.4 208h.3v.3h-.3z" fill-rule="evenodd" fill="#cdd7e0"/>
<path d="M411.4 213.8h.3" fill="none" stroke="#cdd7e0" stroke-width=".2"/>
<path d="M411.4 213.8h.3v.3h-.3z" fill-rule="evenodd" fill="#cdd7e0"/>
<path d="M411.4 219.6h.3" fill="none" stroke="#cdd7e0" stroke-width=".2"/>
<path d="M411.4 219.6h.3v.4h-.3z" fill-rule="evenodd" fill="#cdd7e0"/>
<path d="M411.4 225.4h.3" fill="none" stroke="#cdd7e0" stroke-width=".2"/>
<path d="M411.4 225.4h.3v.4h-.3z" fill-rule="evenodd" fill="#cdd7e0"/>
<text font-size="13.2" fill="#231f20" x="99.5" y="157.8">MAX 600N</text>
<text font-size="10.2" fill="#231f20" x="357.3" y="280.8">MR-S0042</text>
<text font-size="9" fill="#2c3695" x="146.3" y="104.8">L</text>
<g font-size="5.9" fill="#231f20">
<text x="277.6" y="156.9">40</text>
<text x="229.8" y="170.5">60</text>
<text x="239.6" y="193.4">L</text>
</g>
<text font-size="5.6" fill="#231f20" x="361.6" y="240.6">PN-EN22768-mL</text>
<g font-size="5.2" fill="#231f20">
<text x="154.7" y="251.1">KOMPLET</text>
<text x="154.7" y="256.9">MR-S0042 -1SZT</text>
<text x="154.7" y="262.7">ŚRUBA M8X70 + NAKRĘTKA -1SZT</text>
<text x="154.7" y="268.5">ŚRUBA SAMOWIECĄCA HEX -4SZT</text>
</g>
<text font-size="4.9" fill="#231f20" x="302.7" y="233.8">RACKSYSTEM</text>
<g font-size="4.8" fill="#231f20">
<text x="308.9" y="275.1">STĘŻENIE SPEC.</text>
<text x="318.1" y="280.5">Z ŁAPĄ L-</text>
<text x="314" y="285.9">GOND.-TR40</text>
</g>
<g font-size="4.5" fill="#231f20">
<text x="347.7" y="206.9">SYMBOL</text>
<text x="387.1" y="206.9">L (MM)</text>
<text x="347.7" y="212.8">MR-S00420151</text>
<text x="403.2" y="212.8">150</text>
<text x="347.7" y="218.6">MR-S00420201</text>
<text x="403.2" y="218.6">200</text>
<text x="347.7" y="224.4">MR-S00420201</text>
<text x="403.2" y="224.4">220</text>
</g>
<text font-size="3.9" fill="#231f20" x="362.6" y="255.3">A3</text>
<text font-size="3.2" fill="#231f20" x="355.2" y="268.7">SYMBOL</text>
<g font-size="2.2" fill="#231f20">
<text x="303.9" y="246.8">Projekt jest własnością firmy</text>
<text x="303.9" y="249.3">RACKSYSTEM Sp. Z O.O.</text>
<text x="303.9" y="251.8">I w żadnej części nie może być:</text>
<text x="303.9" y="254.3">kopiowany, udostępniany</text>
<text x="303.9" y="256.8">ani wykorzystywany jako</text>
<text x="303.9" y="259.3">dokumentacja przez firmy trzecie.</text>
</g>
<g font-size="2" fill="#231f20">
<text x="362.6" y="230.8">NIE SKALUJ RYSUNKU</text>
<text x="383.4" y="229.4">WYMIARY NIE TOLEROWANE</text>
<text x="383.4" y="231.9">WYKONAĆ WEDŁUG:</text>
<text x="303.4" y="237">Sp. Z O.O.</text>
<text x="343.4" y="234.9">STĘP OSTRE</text>
<text x="343.4" y="237.4">KRAWĘDZIE</text>
<text x="340.2" y="246.8">WERSJA</text>
<text x="341.5" y="250.8">V1</text>
<text x="342.9" y="254.3">DATA</text>
<text x="374.7" y="255.2">WYKONAŁ</text>
<text x="341" y="259.2">24.09.2014</text>
<text x="341.8" y="263.7">NR RYSUNKU</text>
<text x="359.4" y="263.3">ARKUSZ 1 Z 1</text>
<text x="360.3" y="259.2">SKALA:1:1</text>
<text x="307.4" y="267.9">TYTUŁ:</text>
</g>
<text font-size="1.3" fill="#231f20" x="358.9" y="245.5">SYMBOL RS</text>
</svg>
